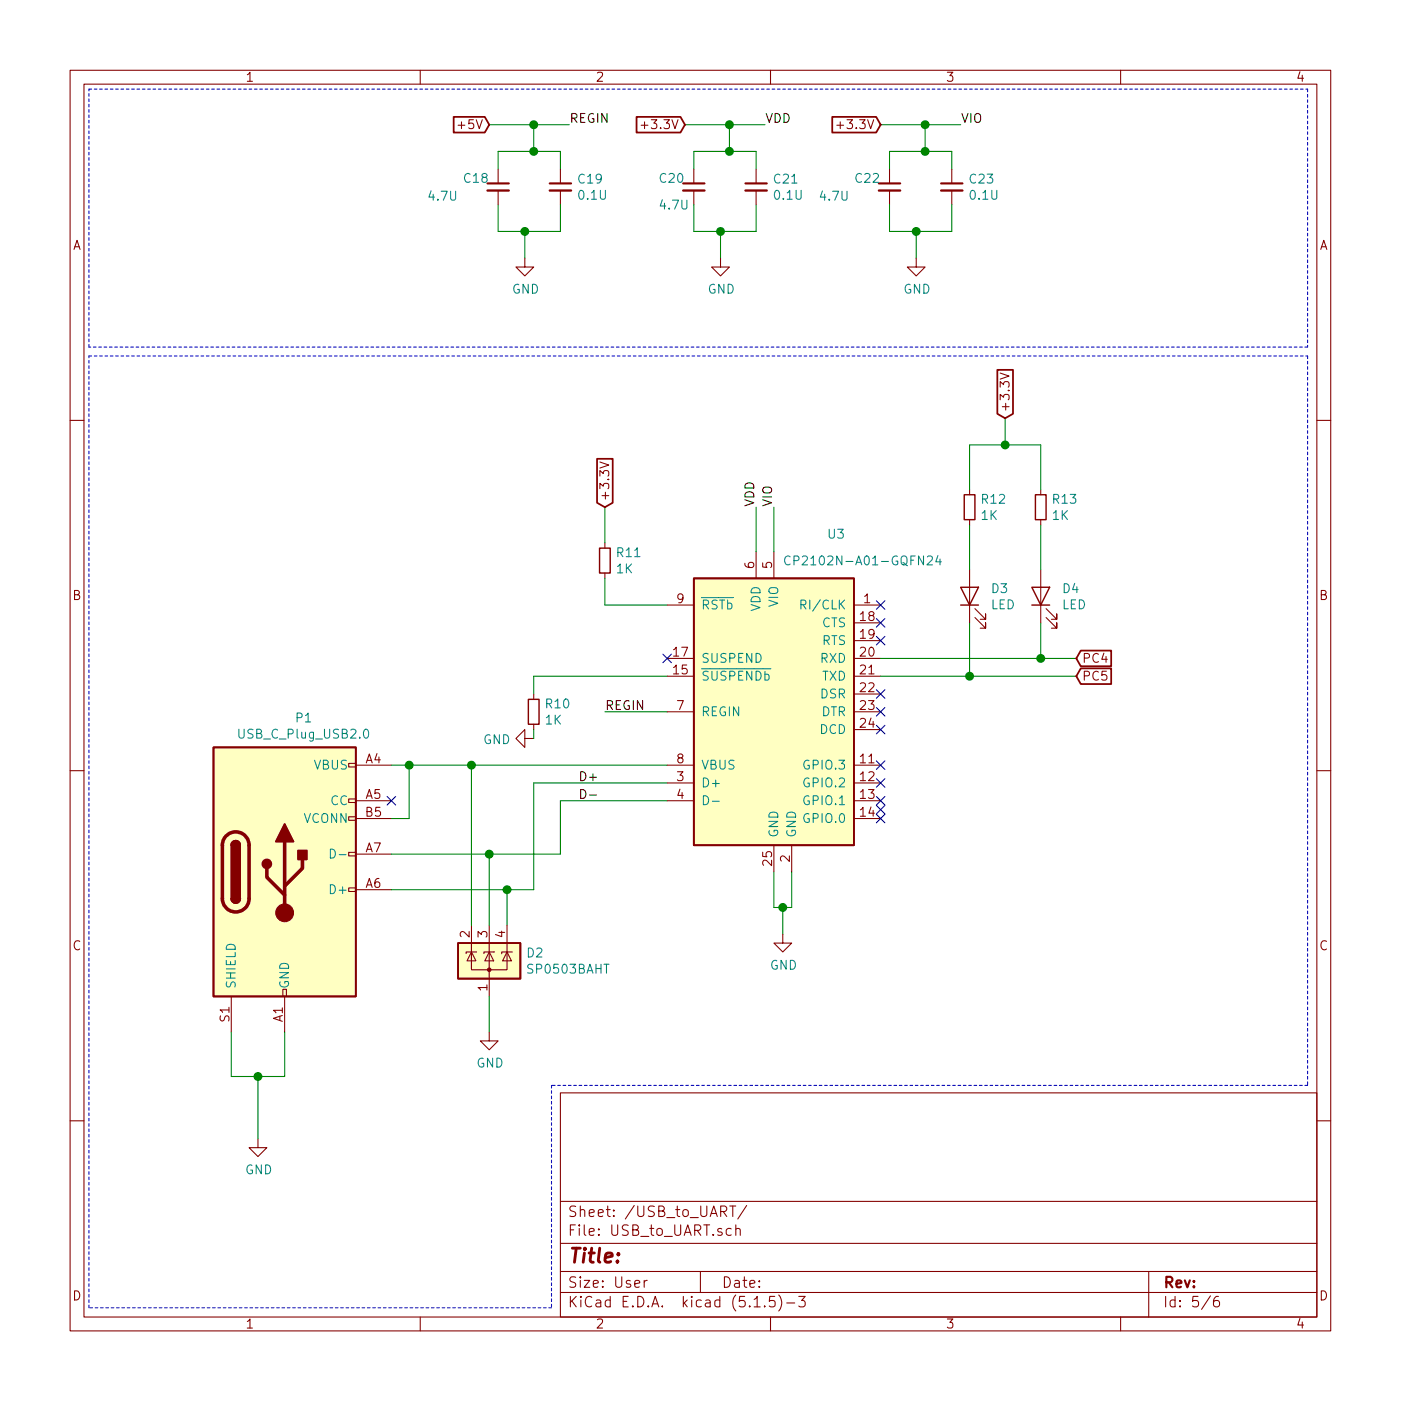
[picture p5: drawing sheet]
<svg xmlns="http://www.w3.org/2000/svg" width="200mm" height="200mm" viewBox="0 0 200 200" stroke-linecap="round" stroke-linejoin="round" font-family="sans-serif">
<g fill="none" stroke="#840000" stroke-width=".15">
<path d="M10 10h180v180h-180zM12 12h176v176h-176zM60 10v2M91.5 17.9h1M110 10v2M119.5 17.9h.9M160 10v2M71.1 24.2v2M71.1 27.2v2M74.9 36.9v1.2h1.3l-1.3 1.3-1.2-1.3h1.2M80 24.2v2M80 27.2v2"/>
<path d="M99.1 24.2v2M99.1 27.2v2M102.9 36.9v1.2h1.2l-1.2 1.3-1.3-1.3h1.3M107.9 24.2v2M107.9 27.2v2M127 24.2v2M127 27.2v2M130.8 36.9v1.2h1.3l-1.3 1.3-1.3-1.3h1.3M135.9 24.2v2M135.9 27.2v2M142.8 53.3l1.3 .4-1.3 .4M10 60h2"/>
<path d="M85.6 66l1.3 .4-1.3 .4M86.4 77.5v.8M107.9 78.8v3.8M110.5 78.8v3.8M138.4 69.9v.7M138.4 74.2v.8M148.6 69.9v.7M148.6 74.2v.8M188 60h2M76.2 99.1v.7M86.4 81.8v.8M95.2 86.4h3.9"/>
<path d="M95.2 96.5h3.9M95.2 94h3.9M121.9 86.4h3.8M121.9 96.5h3.8M121.9 94h3.8M121.9 88.9h3.8M121.9 91.5h3.8M121.9 99.1h3.8M138.4 81.3v7.6M139.2 88.2l1.5 1.5v-.8v.8h-.7M139.2 86.9l1.5 1.5v-.7v.7h-.7M148.6 81.3v7.6"/>
<path d="M149.4 88.2l1.5 1.5v-.8v.8h-.8M149.4 86.9l1.5 1.5v-.7v.7h-.8M10 110h2M49.8 116.6h1v.5h-1zM49.8 114.1h1v.5h-1zM49.8 109h1v.5h-1zM50.8 109.2h5.1M50.8 114.3h5.1M50.8 116.9h5.1M74.9 105.4v-1.2l-1.2 1.2 1.2 1.3v-1.3h1.3M76.2 103.4v.8M95.2 109.2h3.9"/>
<path d="M95.2 114.3h3.9M95.2 111.8h3.9M95.2 101.6h3.9M121.9 109.2h3.8M121.9 114.3h3.8M121.9 116.9h3.8M121.9 111.8h3.8M121.9 101.6h3.8M121.9 104.2h3.8M188 110h2M49.8 126.8h1v.5h-1zM49.8 121.7h1v.5h-1z"/>
<path d="M50.8 127h5.1M50.8 121.9h5.1M67.3 135.9v2.6h5.1v-2.6M67.3 135.9l.6 1.3h-1.2zM67.3 132.1v3.8M68.1 135.9h-1.6v.3M69.8 135.9l.7 1.3h-1.3zM69.8 132.1v10.2M70.6 135.9h-1.5v.3M72.4 135.9l.6 1.3h-1.2zM72.4 132.1v3.8M73.2 135.9h-1.6v.3"/>
<path d="M110.5 120.7v3.8M111.8 133.4v1.2h1.2l-1.2 1.3-1.3-1.3h1.3M113 120.7v3.8M33 142.3v5M40.4 141.2h.5v1.1h-.5zM40.6 142.3v5M69.8 147.3v1.3h1.3l-1.3 1.3-1.2-1.3h1.2M80 156h108v32h-108zM10 160h2M36.8 162.6v1.3h1.3l-1.3 1.2-1.2-1.2h1.2M80 177.5h108M80 171.5h108"/>
<path d="M102.9 173h.6a.41 .41 0 0 0 .3-.4 .41 .41 0 0 0-.3-.4h-.6v1.5M103.3 173l.5 .7M104.2 172.2h.9M104.4 175.5l-.4-.1-.3 .3 .1 .6 .2 .1 .4-.1M104.6 172.2v1.5M105.1 175.5a.38 .38 0 0 1 .6 .1v.8M105.1 174.9v1.5M106.6 172.1l-1.3 1.9M188 160h2M60 188v2M80 184.5h108M80 181.5h108"/>
<path d="M92 182.8v1M92.4 182.8l-.3 .1-.1 .2M100 181.5v3M107.7 186.6h.8M109.2 186.5v.1l-.1-.1h.1v.1M110 188v2M110.6 185.1h-.7l-.1 .7 .1-.1a.62 .62 0 0 1 .7 .1v.7l-.2 .1h-.4l-.2-.1M111.2 184.9a1.71 1.71 0 0 1 0 2.3M112.3 186h1.2M114 185.1h1l-.5 .6 .4 .1 .1 .2-.1 .5-.2 .1h-.5l-.2-.1M160 188v2M164 181.5v6.5"/>
<path d="M172.8 185l-1.2 1.9M174 185.1a.62 .62 0 0 0-.7 .6v.6a.48 .48 0 0 0 .7 .2l.1-.2-.1-.5a.48 .48 0 0 0-.7 .2"/>
</g>
<path d="M69.6 27.2h3M78.5 27.2h3M97.5 27.2h3.1M106.4 27.2h3.1M125.5 27.2h3M134.4 27.2h3" fill="none" stroke="#840000" stroke-width=".33"/>
<path d="M69.6 26.2h3M78.5 26.2h3M97.5 26.2h3.1M106.4 26.2h3.1M125.5 26.2h3M134.4 26.2h3" fill="none" stroke="#840000" stroke-width=".3"/>
<g fill="#ffffc2" stroke="#ffffc2" stroke-width=".14">
<path d="M30.5 106.7h20.3v35.6h-20.3z"/>
<path d="M65.4 134.6h8.9v5.1h-8.9z"/>
<path d="M99.1 82.6h22.8v38.1h-22.8z"/>
</g>
<path d="M64.8 16.7h4.4l.6 1.1-.6 1.1h-4.4zM90.9 16.7h6.3l.6 1.1-.6 1.1h-6.3zM118.8 16.7h6.3l.6 1.1-.6 1.1h-6.3zM142.4 52.8h2.2v6.3l-1.1 .6-1.1-.6zM85.2 65.5h2.3v6.3l-1.1 .6-1.2-.6zM99.1 82.6h22.8v38.1h-22.8zM154.3 92.9h4.3v2.2h-4.3l-.6-1.1zM154.3 95.4h4.3v2.3h-4.3l-.6-1.2zM30.5 106.7h20.3v35.6h-20.3zM33 128.3a.63 .63 0 0 0 .7 .6 .63 .63 0 0 0 .6-.6M33 120.7a.63 .63 0 0 1 .7-.7 .63 .63 0 0 1 .6 .7M65.4 134.6h8.9v5.1h-8.9z" fill="none" stroke="#840000" stroke-width=".25"/>
<path d="M32.2 119.5a1.9 1.9 0 0 1 2.1-.6 1.9 1.9 0 0 1 1.3 1.8v7.6a1.9 1.9 0 0 1-1.9 1.9 1.9 1.9 0 0 1-2-1.9v-7.6a1.74 1.74 0 0 1 .5-1.2zM38.1 124v1.2l2.5 2.6M40.6 120.2v10.1M43.2 122.7v1.3l-2.6 2.5" fill="none" stroke="#840000" stroke-width=".51"/>
<g fill="#840000" stroke="#840000" stroke-width=".25">
<path d="M33 128.3h1.3a.63 .63 0 0 1-.6 .6 .63 .63 0 0 1-.7-.6z"/>
<path d="M33.2 120.2a.63 .63 0 0 1 .7-.1 .63 .63 0 0 1 .4 .6h-1.3z"/>
<path d="M33 120.7h1.3v7.6h-1.3z"/>
<path d="M42.5 121.4h1.3v1.3h-1.3z"/>
<path d="M40.6 117.6l1.3 2.6h-2.5z"/>
<circle cx="38.1" cy="123.3" r=".63"/>
</g>
<g fill="#840000" stroke="#840000" stroke-width=".15">
<circle cx="40.6" cy="130.3" r="1.27"/>
<circle cx="69.8" cy="138.5" r=".25"/>
</g>
<path d="M112.8 79.5a.52 .52 0 0 0-.6 0 .52 .52 0 0 0-.2 .6 .47 .47 0 0 0 .3 .5 .47 .47 0 0 0 .5-.1M133.9 79.3l-.3 .9h.8M134.2 79.8v.8M114.4 86.3h.6l.1-.2-.1-.3-.2-.1h-.4v1.2M52 104.2l.2-.1a.72 .72 0 0 1 .1 1.3 .68 .68 0 0 1-.3-1.2zM100.4 113.6a.64 .64 0 0 1 .8 .6 .64 .64 0 0 1-.8 .7zM101.7 114.4h1M47.2 121.2a.65 .65 0 0 1 .7 .5 .65 .65 0 0 1-.5 .8h-.2zM48.4 122h1" fill="none" stroke="#008484" stroke-width=".15"/>
<path d="M85.6 78.3h1.5v3.5h-1.5zM137.7 70.6h1.5v3.6h-1.5zM147.8 70.6h1.6v3.6h-1.6zM75.4 99.8h1.6v3.6h-1.6zM137.2 83.8h2.5l-1.3 2.6zM137.2 86.4h2.5M147.3 83.8h2.6l-1.3 2.6zM147.3 86.4h2.6" fill="none" stroke="#840000" stroke-width=".2"/>
<path d="M12.7 12.7h174M186.7 12.7v36.9M12.7 49.6v-36.9M12.7 50.8h174M186.7 50.8v104.2M186.7 49.6h-174M78.7 155v31.7M186.7 155h-108M12.7 186.7v-135.9M78.7 186.7h-66" fill="none" stroke="#0000c2" stroke-width=".15" stroke-dasharray=".4 .4"/>
<g fill="none" stroke="#008400" stroke-width=".15">
<path d="M69.8 17.8h11.5M76.2 17.8v3.8M97.8 17.8h11.4M104.1 17.8v3.8M125.7 17.8h11.5M132.1 17.8v3.8M71.1 24.2v-2.6h8.9v2.6M71.1 29.2v3.8h8.9v-3.8M74.9 33v3.9M99.1 29.2v3.8h8.8v-3.8M99.1 24.2v-2.6h8.8v2.6M102.9 33v3.9"/>
<path d="M127 29.2v3.8h8.9v-3.8M127 24.2v-2.6h8.9v2.6M130.8 33v3.9M143.5 59.7v3.8M86.4 72.4v5.1M107.9 72.4v6.4M110.5 72.4v6.4M138.4 69.9v-6.4h10.2v6.4M138.4 75v6.3M148.6 75v6.3M86.4 82.6v3.8h8.8M95.2 96.5h-19v2.6"/>
<path d="M125.7 96.5h28M125.7 94h28M138.4 88.9v7.6M148.6 88.9v5.1M55.9 109.2h39.3M58.4 109.2v7.7h-2.5M67.3 109.2v22.9M76.2 104.2v1.2M86.4 101.6h8.8M95.2 111.8h-19v15.2h-20.3M95.2 114.3h-15.2v7.6h-24.1M69.8 121.9v10.2"/>
<path d="M72.4 127v5.1M110.5 124.5v5.1h2.5v-5.1M111.8 129.6v3.8M33 147.3v6.4h7.6v-6.4M36.8 153.7v8.9M69.8 142.3v5"/>
</g>
<path d="M82.9 112.7a.64 .64 0 0 1 .7 .7 .64 .64 0 0 1-.7 .6zM84.2 113.5h1" fill="none" stroke="#000" stroke-width=".15"/>
<g fill="#008400" stroke="#008400" stroke-width=".25">
<circle cx="111.8" cy="129.6" r=".51"/>
<circle cx="132.1" cy="21.6" r=".51"/>
<circle cx="76.2" cy="21.6" r=".51"/>
<circle cx="132.1" cy="17.8" r=".51"/>
<circle cx="36.8" cy="153.7" r=".51"/>
<circle cx="72.4" cy="127" r=".51"/>
<circle cx="69.9" cy="121.9" r=".51"/>
<circle cx="74.9" cy="33" r=".51"/>
<circle cx="130.8" cy="33" r=".51"/>
<circle cx="58.4" cy="109.2" r=".51"/>
<circle cx="67.3" cy="109.2" r=".51"/>
<circle cx="148.6" cy="94" r=".51"/>
<circle cx="76.2" cy="17.8" r=".51"/>
<circle cx="102.9" cy="33" r=".51"/>
<circle cx="143.5" cy="63.5" r=".51"/>
<circle cx="104.1" cy="21.6" r=".51"/>
<circle cx="138.4" cy="96.5" r=".51"/>
<circle cx="104.1" cy="17.8" r=".51"/>
</g>
<g fill="none" stroke="#000084" stroke-width=".15">
<path d="M94.6 93.4l1.3 1.2M95.9 93.4l-1.3 1.2M125.1 98.5l1.2 1.2M125.1 90.9l1.2 1.2M125.1 88.3l1.2 1.2M125.1 85.8l1.2 1.2M126.3 98.5l-1.2 1.2M126.3 90.9l-1.2 1.2M126.3 88.3l-1.2 1.2M126.3 85.8l-1.2 1.2M55.3 113.7l1.2 1.2M56.5 113.7l-1.2 1.2"/>
<path d="M125.1 116.3l1.2 1.2M125.1 108.6l1.2 1.3M125.1 101l1.2 1.2M125.1 103.6l1.2 1.2M125.1 115l1.2 1.2M125.1 113.7l1.2 1.2M125.1 111.2l1.2 1.2M126.3 116.3l-1.2 1.2M126.3 108.6l-1.2 1.3M126.3 101l-1.2 1.2M126.3 103.6l-1.2 1.2M126.3 115l-1.2 1.2"/>
<path d="M126.3 113.7l-1.2 1.2M126.3 111.2l-1.2 1.2"/>
</g>
<text font-size="2.8" fill="#840000" x="81" y="180.3">Title:</text>
<g font-size="2.1" fill="#840000">
<text x="81" y="173.8">Sheet: /USB_to_UART/</text>
<text x="81" y="176.5">File: USB_to_UART.sch</text>
<text x="81" y="183.9">Size: User</text>
<text x="103" y="183.9">Date:</text>
<text x="166" y="183.9">Rev:</text>
<text x="81" y="186.7">KiCad E.D.A. kicad (5.1.5)-3</text>
<text x="166" y="186.7">Id: 5/6</text>
</g>
<g font-size="1.8" fill="#840000">
<text x="35" y="11.7">1</text>
<text x="85" y="11.7">2</text>
<text x="135" y="11.7">3</text>
<text x="185" y="11.7">4</text>
<text x="65.9" y="18.4">+5V</text>
<text x="92.3" y="18.4">+3.3V</text>
<text x="120.3" y="18.4">+3.3V</text>
<text x="10.4" y="35.7">A</text>
<text x="188.4" y="35.7">A</text>
<text x="144.1" y="58.9" transform="rotate(-90 144.1 58.9)">+3.3V</text>
<text x="87" y="71.6" transform="rotate(-90 87 71.6)">+3.3V</text>
<text x="107.7" y="81.2" transform="rotate(-90 107.7 81.2)">6</text>
<text x="110.2" y="81.2" transform="rotate(-90 110.2 81.2)">5</text>
<text x="10.4" y="85.6">B</text>
<text x="96.7" y="86.1">9</text>
<text x="122.9" y="88.7">18</text>
<text x="123.3" y="86.1">1</text>
<text x="188.4" y="85.6">B</text>
<text x="96.2" y="93.8">17</text>
<text x="122.9" y="91.2">19</text>
<text x="122.9" y="93.8">20</text>
<text x="154.5" y="94.6">PC4</text>
<text x="96.2" y="96.3">15</text>
<text x="96.7" y="101.4">7</text>
<text x="122.9" y="96.3">21</text>
<text x="122.9" y="98.8">22</text>
<text x="122.9" y="101.4">23</text>
<text x="154.5" y="97.2">PC5</text>
<text x="122.9" y="103.9">24</text>
<text x="52.2" y="109">A4</text>
<text x="96.7" y="111.5">3</text>
<text x="96.7" y="109">8</text>
<text x="122.9" y="109">11</text>
<text x="122.9" y="111.5">12</text>
<text x="52.2" y="114.1">A5</text>
<text x="52.2" y="116.6">B5</text>
<text x="96.7" y="114.1">4</text>
<text x="122.9" y="114.1">13</text>
<text x="122.9" y="116.6">14</text>
<text x="52.2" y="121.7">A7</text>
<text x="110.2" y="123.5" transform="rotate(-90 110.2 123.5)">25</text>
<text x="112.8" y="123.1" transform="rotate(-90 112.8 123.1)">2</text>
<text x="52.2" y="126.8">A6</text>
<text x="10.4" y="135.7">C</text>
<text x="67.1" y="133.9" transform="rotate(-90 67.1 133.9)">2</text>
<text x="69.6" y="133.9" transform="rotate(-90 69.6 133.9)">3</text>
<text x="72.1" y="133.9" transform="rotate(-90 72.1 133.9)">4</text>
<text x="188.4" y="135.7">C</text>
<text x="69.6" y="141.5" transform="rotate(-90 69.6 141.5)">1</text>
<text x="32.8" y="145.9" transform="rotate(-90 32.8 145.9)">S1</text>
<text x="40.4" y="145.9" transform="rotate(-90 40.4 145.9)">A1</text>
<text x="10.4" y="185.6">D</text>
<text x="188.4" y="185.6">D</text>
<text x="35" y="189.7">1</text>
<text x="85" y="189.7">2</text>
<text x="135" y="189.7">3</text>
<text x="185" y="189.7">4</text>
</g>
<g font-size="1.8">
<text x="81.3" y="17.6">REGIN</text>
<text x="109.2" y="17.6">VDD</text>
<text x="137.2" y="17.6">VIO</text>
<text x="107.7" y="72.4" transform="rotate(-90 107.7 72.4)">VDD</text>
<text x="110.2" y="72.4" transform="rotate(-90 110.2 72.4)">VIO</text>
<text x="86.4" y="101.4">REGIN</text>
<text x="82.5" y="111.5">D+</text>
</g>
<g font-size="1.8" fill="#008484">
<text x="61.3" y="28.7">4.7U</text>
<text x="66.3" y="26.1">C18</text>
<text x="82.6" y="26.2">C19</text>
<text x="82.7" y="28.5">0.1U</text>
<text x="94.3" y="26.1">C20</text>
<text x="94.4" y="29.9">4.7U</text>
<text x="110.6" y="26.2">C21</text>
<text x="110.7" y="28.5">0.1U</text>
<text x="117.2" y="28.7">4.7U</text>
<text x="122.2" y="26.1">C22</text>
<text x="138.5" y="26.2">C23</text>
<text x="138.6" y="28.5">0.1U</text>
<text x="73.1" y="41.9">GND</text>
<text x="101" y="41.9">GND</text>
<text x="129" y="41.9">GND</text>
<text x="140.2" y="71.9">R12</text>
<text x="150.4" y="71.9">R13</text>
<text x="118.3" y="76.9">U3</text>
<text x="140.1" y="74.2">1K</text>
<text x="150.3" y="74.2">1K</text>
<text x="88.1" y="81.9">1K</text>
<text x="88.1" y="79.6">R11</text>
<text x="113.6" y="80.7">CP2102N-A01-GQFN24</text>
<text x="100.1" y="87">RSTb</text>
<text x="108.6" y="87.3" transform="rotate(-90 108.6 87.3)">VDD</text>
<text x="111.1" y="86.6" transform="rotate(-90 111.1 86.6)">VIO</text>
<text x="115" y="87">RI/CLK</text>
<text x="117.4" y="89.6">CTS</text>
<text x="141.5" y="87">LED</text>
<text x="141.6" y="84.7">D3</text>
<text x="151.6" y="87">LED</text>
<text x="151.8" y="84.7">D4</text>
<text x="100.1" y="94.6">SUSPEND</text>
<text x="117.2" y="94.6">RXD</text>
<text x="117.4" y="92.1">RTS</text>
<text x="78" y="101.1">R10</text>
<text x="100.1" y="97.2">SUSPENDb</text>
<text x="117.2" y="99.7">DSR</text>
<text x="117.4" y="97.2">TXD</text>
<text x="34.4" y="105.5">USB_C_Plug_USB2.0</text>
<text x="42.3" y="103.1">P1</text>
<text x="69" y="106.2">GND</text>
<text x="77.9" y="103.5">1K</text>
<text x="100.1" y="102.3">REGIN</text>
<text x="117.1" y="104.8">DCD</text>
<text x="117.3" y="102.3">DTR</text>
<text x="44.9" y="109.9">VBUS</text>
<text x="100.1" y="112.4">D+</text>
<text x="100.1" y="109.9">VBUS</text>
<text x="115" y="109.9">GPIO.3</text>
<text x="115" y="112.4">GPIO.2</text>
<text x="43.4" y="117.5">VCONN</text>
<text x="47.2" y="115">CC</text>
<text x="111.1" y="119.7" transform="rotate(-90 111.1 119.7)">GND</text>
<text x="113.7" y="119.7" transform="rotate(-90 113.7 119.7)">GND</text>
<text x="115" y="115">GPIO.1</text>
<text x="115" y="117.5">GPIO.0</text>
<text x="47.5" y="127.7">D+</text>
<text x="75.3" y="136.7">D2</text>
<text x="33.7" y="141.2" transform="rotate(-90 33.7 141.2)">SHIELD</text>
<text x="41.3" y="141.2" transform="rotate(-90 41.3 141.2)">GND</text>
<text x="75.5" y="139">SP0503BAHT</text>
<text x="109.9" y="138.5">GND</text>
<text x="68" y="152.4">GND</text>
<text x="35" y="167.7">GND</text>
</g>
</svg>
